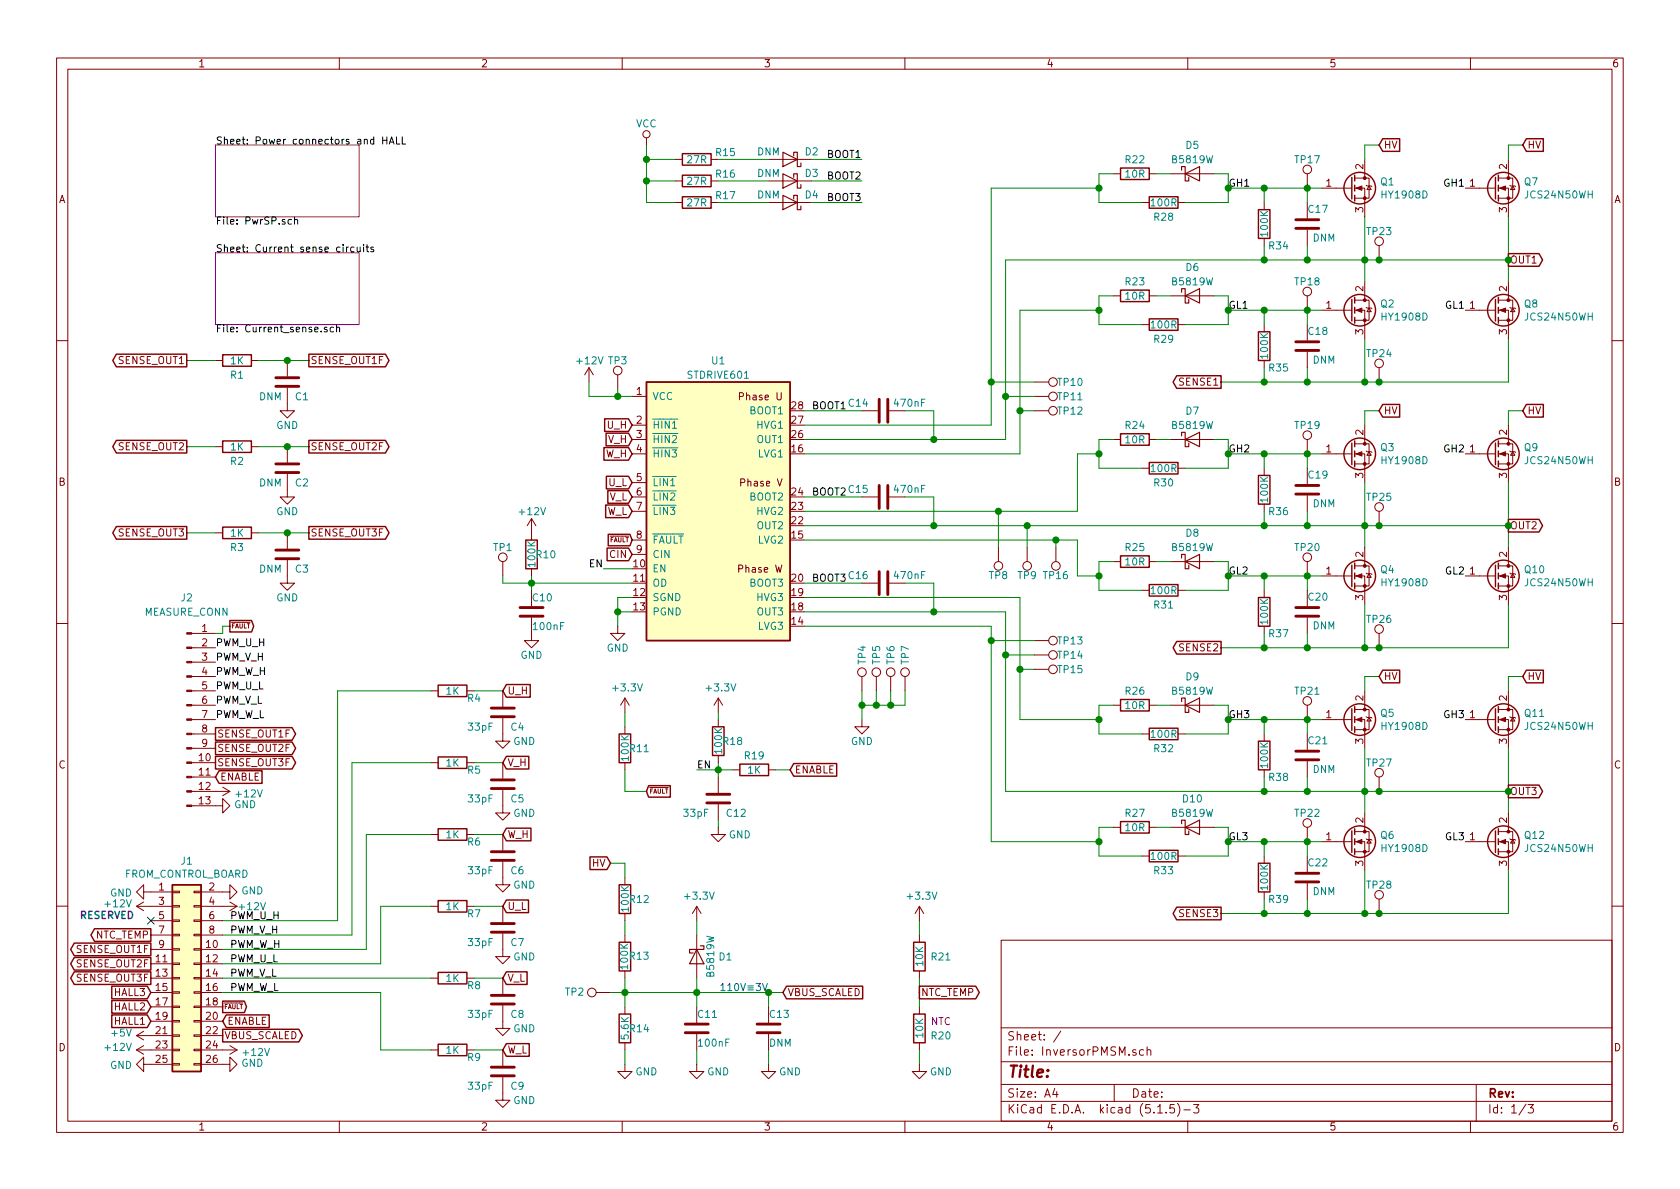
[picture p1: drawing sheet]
<svg xmlns="http://www.w3.org/2000/svg" width="297mm" height="210mm" viewBox="0 0 297 210" stroke-linecap="round" stroke-linejoin="round" font-family="sans-serif">
<g fill="none" stroke="#840000" stroke-width=".18">
<path d="M10 10.3h277v189.9h-277zM12 12.2h273v186.1h-273zM60 10.3v1.9M110 10.3v1.9M160 10.3v1.9M210 10.3v1.9M260 10.3v1.9M114.3 24.4v1.2M119.4 28.2h1.2M119.4 35.8h1.2M119.4 32h1.2M125.7 28.2h1.3"/>
<path d="M125.7 35.8h1.3M125.7 32h1.3M135.9 28.2h7.6M135.9 35.8h7.6M135.9 32h7.6M196.8 30.7h1.3M201.9 35.8h1.3M203.2 30.7h1.3M207 30.7h7.6M208.3 35.8h1.2M223.5 35.8v1.3M231.1 30.7v2.6"/>
<path d="M231.1 35.8v2.8M233.7 33.3h5.3M239.5 33.3h1.8v5M239.5 31.5h2.6v3.5h-2.6M241.3 28.2v3.3M241.6 32.8l.1 .1h.7l.2 .1M242.1 32.9l.3 .6h-.7zM259.1 33.3h5.3M264.9 33.3h1.8v5M264.9 31.5h2.6v3.5h-2.6M266.7 28.2v3.3M267 32.8l.1 .1h.7l.2 .1"/>
<path d="M267.5 32.9l.3 .6h-.7zM196.8 52.3h1.3M201.9 57.4h1.3M203.2 52.3h1.3M207 52.3h7.6M208.3 57.4h1.2M223.5 42.2v1.2M223.5 57.4v1.3M231.1 40.6v2.8M231.1 52.3v2.6M231.1 57.4v2.8M233.7 54.9h5.3"/>
<path d="M239.5 54.9h1.8v5M239.5 53.1h2.6v3.5h-2.6M241.3 49.8v3.3M241.6 54.4l.1 .1h.7l.2 .1M242.1 54.5l.3 .6h-.7zM243.8 43.4v2.6M259.1 54.9h5.3M264.9 54.9h1.8v5M264.9 53.1h2.6v3.5h-2.6M266.7 49.8v3.3M267 54.4l.1 .1h.7l.2 .1M267.5 54.5l.3 .6h-.7z"/>
<path d="M10 60.2h2M38.1 63.7h1.3M38.1 79h1.3M44.4 63.7h1.3M44.4 79h1.3M50.8 68.6v4h1.3l-1.3 1.3-1.3-1.3h1.3M50.8 63.7v2.8M50.8 79v2.8M102.2 61.8h.1M104.1 65l-.7 1.3M104.1 65v2.6M104.1 65l.8 1.3"/>
<path d="M109.2 66.3v2.5M111.8 70.1h2.5M111.8 77.7h2.5M111.8 75.2h2.5M152.4 72.6h2.8M157.2 72.6h2.8M182.9 72.6h2.5M182.9 70.1h2.5M182.9 67.6h2.5M196.8 77.7h1.3M203.2 77.7h1.3M207 77.7h7.6"/>
<path d="M223.5 63.7v1.3M231.1 62.2v2.8M231.1 77.7v2.6M239.5 78.5h2.6v3.5h-2.6M241.3 75.2v3.3M241.6 79.8l.1 .1h.7l.2 .1M242.1 79.9l.3 .6h-.7zM243.8 65v2.6M264.9 78.5h2.6v3.5h-2.6M266.7 75.2v3.3M267 79.8l.1 .1h.7l.2 .1M267.5 79.9l.3 .6h-.7z"/>
<path d="M285 60.2h2M38.1 94.2h1.3M44.4 94.2h1.3M50.8 99.1v4h1.3l-1.3 1.3-1.3-1.3h1.3M50.8 83.8v4.1h1.3l-1.3 1.2-1.3-1.2h1.3M50.8 94.2v2.8M88.9 99.3v2.5M94 91.7v3.8M94 91.7l-.8 1.3M94 91.7l.7 1.3M111.8 80.3h2.5M111.8 85.3h2.5"/>
<path d="M111.8 87.9h2.5M111.8 90.4h2.5M111.8 95.5h2.5M111.8 98h2.5M152.4 87.9h2.8M157.2 87.9h2.8M176.5 96.8v2.5M181.6 96.8v2.5M186.7 96.8v2.5M196.8 99.3h1.3M201.9 82.8h1.3M203.2 99.3h1.3"/>
<path d="M207 99.3h7.6M208.3 82.8h1.2M223.5 82.8v1.3M223.5 89.1v1.3M231.1 82.8v2.8M231.1 87.6v2.8M231.1 99.3v2.5M233.7 80.3h5.3M239.5 80.3h1.8v5M241.3 96.8v3.3M243.8 90.4v2.6M259.1 80.3h5.3"/>
<path d="M264.9 80.3h1.8v5M266.7 96.8v3.3M10 110.3h2M33.9 119.6h4.2M33.9 117.1h4.2M33.9 114.5h4.2M33.9 112h4.2M94 109.2v4.1h1.2l-1.2 1.2-1.3-1.2h1.3M94 100.6v1.2M94 104.4v2.8M109.2 110.7v1.3h1.3l-1.3 1.3-1.3-1.3h1.3M152.4 103.1h2.8"/>
<path d="M152.4 119.6v2.6M154.9 119.6v2.6M157.2 103.1h2.8M157.5 119.6v2.6M160 119.6v2.6M182.9 118.4h2.5M182.9 115.8h2.5M182.9 113.3h2.5M201.9 104.4h1.3M208.3 104.4h1.2M223.5 104.4v1.3M223.5 110.7v1.3"/>
<path d="M231.1 104.4v2.8M231.1 109.2v2.8M233.7 101.8h5.3M239.5 101.8h1.8v5.1M239.5 100.1h2.6v3.5h-2.6M241.6 101.3l.1 .2h.7l.2 .1M242.1 101.5l.3 .6h-.7zM243.8 112v2.5M259.1 101.8h5.3M264.9 101.8h1.8v5.1M264.9 100.1h2.6v3.5h-2.6M267 101.3l.1 .2h.7l.2 .1"/>
<path d="M267.5 101.5l.3 .6h-.7zM285 110.3h2M33.9 124.7h4.2M33.9 129.8h4.2M33.9 122.2h4.2M33.9 134.9h4.2M33.9 127.2h4.2M33.9 139.9h6.7M33.9 137.4h4.2M33.9 132.3h4.2M39.4 139.2l1.2 .7M40.6 139.9l-1.2 .8"/>
<path d="M76.2 122.2h1.3M76.2 134.9h1.3M82.5 122.2h1.3M82.5 134.9h1.3M88.9 127v4.1h1.3l-1.3 1.2-1.3-1.2h1.3M88.9 139.7v4.1h1.3l-1.3 1.2-1.3-1.2h1.3M88.9 122.2v2.8M88.9 134.9v2.8M110.5 123.4v2.6M110.5 128.5v1.3M110.5 134.9v1.2M110.5 123.4l-.8 1.3"/>
<path d="M110.5 123.4l.8 1.3M127 123.4v2.6M127 127.2v1.3M127 133.6v1.3M127 137.4v2.8M127 123.4l-.8 1.3M127 123.4l.8 1.3M129.5 136.1h1.3M135.9 136.1h1.3M152.4 127.2v1.3h1.3l-1.3 1.3-1.3-1.3h1.3M196.8 124.7h1.3M201.9 129.8h1.3"/>
<path d="M203.2 124.7h1.3M207 124.7h7.6M208.3 129.8h1.2M223.5 129.8v1.3M223.5 136.1v1.3M231.1 124.7v2.5M231.1 129.8v2.8M231.1 134.6v2.8M233.7 127.2h5.3M239.5 127.2h1.8v5.1M239.5 125.5h2.6v3.5h-2.6M241.3 122.2v3.3"/>
<path d="M241.6 126.7l.1 .2h.7l.2 .1M242.1 126.9l.3 .6h-.7zM243.8 137.4v2.5M259.1 127.2h5.3M264.9 127.2h1.8v5.1M264.9 125.5h2.6v3.5h-2.6M266.7 122.2v3.3M267 126.7l.1 .2h.7l.2 .1M267.5 126.9l.3 .6h-.7zM25.4 157.7v-1.2l-1.3 1.2 1.3 1.3v-1.3h5.1M25.4 159.5l-1.3 .8M30.5 157.6h1.2v.3h-1.2z"/>
<path d="M33.9 142.5h5.5v-1.3l1.2 1.3-1.2 1.3v-1.3M34.3 157.6h1.3v.3h-1.3zM35.6 157.7h5v-1.2l1.3 1.2-1.3 1.3v-1.3M40.6 159.5l1.3 .8M76.2 147.6h1.3M82.5 147.6h1.3M88.9 152.4v4.1h1.3l-1.3 1.2-1.3-1.2h1.3M88.9 147.6v2.8M110.5 155.2v1.3M127 146.3v1.3h1.3l-1.3 1.2-1.3-1.2h1.3M127 142.2v2.8M196.8 146.3h1.3"/>
<path d="M201.9 151.4h1.3M203.2 146.3h1.3M207 146.3h7.6M208.3 151.4h1.2M223.5 151.4v1.2M223.5 157.7v1.3M231.1 146.3v2.5M231.1 151.4v2.8M231.1 156.2v2.8M233.7 148.8h5.3M239.5 148.8h1.8v5.1M239.5 147.1h2.6v3.5h-2.6"/>
<path d="M241.3 143.8v3.3M241.6 148.3l.1 .2h.7l.2 .1M242.1 148.5l.3 .6h-.7zM243.8 159v2.5M259.1 148.8h5.3M264.9 148.8h1.8v5.1M264.9 147.1h2.6v3.5h-2.6M266.7 143.8v3.3M267 148.3l.1 .2h.7l.2 .1M267.5 148.5l.3 .6h-.7zM10 160.2h2M24.1 160.3h6.4"/>
<path d="M24.1 160.3l1.3 .7M26.7 175.5h3.8M26.7 167.9h3.8M26.7 170.4h3.8M26.7 173h3.8M26.7 178h3.8M26.7 162.8h3.8M26.7 165.3h3.8M30.5 177.9h1.2v.3h-1.2zM30.5 175.4h1.2v.2h-1.2zM30.5 170.3h1.2v.3h-1.2zM30.5 167.8h1.2v.2h-1.2z"/>
<path d="M30.5 165.2h1.2v.3h-1.2zM30.5 162.7h1.2v.2h-1.2zM30.5 172.8h1.2v.3h-1.2zM30.5 160.1h1.2v.3h-1.2zM34.3 177.9h1.3v.3h-1.3zM34.3 175.4h1.3v.2h-1.3zM34.3 170.3h1.3v.3h-1.3zM34.3 167.8h1.3v.2h-1.3zM34.3 165.2h1.3v.3h-1.3zM34.3 162.7h1.3v.2h-1.3zM34.3 172.8h1.3v.3h-1.3zM34.3 160.1h1.3v.3h-1.3z"/>
<path d="M35.6 175.5h3.8M35.6 167.9h3.8M35.6 170.4h3.8M35.6 173h3.8M35.6 178h3.8M35.6 160.3h6.3M35.6 162.8h3.8M35.6 165.3h3.8M41.9 160.3l-1.3 .7M76.2 173h1.3M76.2 160.3h1.3M82.5 173h1.3"/>
<path d="M82.5 160.3h1.3M88.9 165.1v4.1h1.3l-1.3 1.2-1.3-1.2h1.3M88.9 177.8v4.1h1.3l-1.3 1.2-1.3-1.2h1.3M88.9 160.3v2.8M88.9 173v2.8M105.4 175.5h2.5M110.5 161.5v1.3M110.5 165.3v1.3M110.5 171.7v1.3M110.5 178v1.3M123.2 160.3v2.5M123.2 165.3v7.7"/>
<path d="M123.2 178v2.8M123.2 160.3l-.8 1.2M123.2 160.3l.8 1.2M135.9 178v2.8M162.6 160.3v2.5M162.6 165.3v1.3M162.6 171.7v1.3M162.6 178v1.3M162.6 160.3l-.8 1.2M162.6 160.3l.7 1.2M177 166.3h108v32h-108zM285 160.2h2"/>
<path d="M24.1 183.1h6.4M24.1 185.7h6.4M24.1 183.1l1.3 .8M24.1 185.7l1.3 .7M25.4 188.2v-1.3l-1.3 1.3 1.3 1.3v-1.3h5.1M25.4 182.4l-1.3 .7M25.4 184.9l-1.3 .8M26.7 180.6h3.8M30.5 180.5h1.2v.2h-1.2zM30.5 183h1.2v.3h-1.2zM30.5 185.5h1.2v.3h-1.2zM30.5 188.1h1.2v.2h-1.2z"/>
<path d="M34.3 180.5h1.3v.2h-1.3zM34.3 183h1.3v.3h-1.3zM34.3 185.5h1.3v.3h-1.3zM34.3 188.1h1.3v.2h-1.3zM35.6 188.2h5v-1.3l1.3 1.3-1.3 1.3v-1.3M35.6 180.6h3.8M35.6 183.1h3.8M35.6 185.7h6.3M40.6 184.9l1.3 .8M41.9 185.7l-1.3 .7M60 198.3v1.9M76.2 185.7h1.3"/>
<path d="M82.5 185.7h1.3M88.9 190.5v4.1h1.3l-1.3 1.2-1.3-1.2h1.3M88.9 185.7v2.8M110 198.3v1.9M110.5 188.2v1.3h1.3l-1.3 1.2-1.3-1.2h1.3M110.5 184.4v1.3M123.2 188.2v1.3h1.3l-1.3 1.2-1.3-1.2h1.3M123.2 182.9v2.8M135.9 188.2v1.3h1.3l-1.3 1.2-1.3-1.2h1.3M135.9 182.9v2.8M160 198.3v1.9M162.6 188.2v1.3h1.2l-1.2 1.2-1.3-1.2h1.3"/>
<path d="M162.6 184.4v1.3M177 194.8h108M177 191.8h108M177 187.8h108M177 181.8h108M186.5 192.5l-.4 1h1M186.8 193v1M187.6 182.3l-1.3 2M197 191.8v3M200.8 185.7a.37 .37 0 0 0-.5 .1v.2l.5 .2 .1 .1-.2 .3-.4-.1M202.2 185.7l-.4-.1-.3 .3v.6l.3 .1 .4-.1M202.8 185.7h.1a.37 .37 0 0 1 .6 .1v.8"/>
<path d="M202.8 185.1v1.5M204.7 196.8h.8M206.2 196.7v.1M207.6 195.3h-.7l-.1 .7 .2-.1 .5 .1 .2 .2-.1 .5-.2 .1-.6-.1M208.2 195.1a1.71 1.71 0 0 1 0 2.3M209.3 196.3h1.2M210 198.3v1.9M211 195.3h1l-.5 .6 .4 .1v.7l-.2 .1-.7-.1M260 198.3v1.9M261 191.8v6.5M269.8 195.2l-1.2 2M270.2 195.3h.9l-.5 .6 .4 .1v.7l-.2 .1-.6-.1"/>
<circle cx="114.3" cy="23.7" r=".63"/>
<circle cx="231.1" cy="30" r=".76"/>
<circle cx="231.1" cy="51.6" r=".76"/>
<circle cx="243.8" cy="42.7" r=".76"/>
<circle cx="109.2" cy="65.5" r=".76"/>
<circle cx="186.2" cy="72.6" r=".76"/>
<circle cx="186.2" cy="67.6" r=".76"/>
<circle cx="186.2" cy="70.1" r=".76"/>
<circle cx="231.1" cy="77" r=".76"/>
<circle cx="243.8" cy="64.3" r=".76"/>
<circle cx="88.9" cy="98.5" r=".76"/>
<circle cx="231.1" cy="98.5" r=".76"/>
<circle cx="243.8" cy="89.7" r=".76"/>
<circle cx="152.4" cy="118.9" r=".76"/>
<circle cx="154.9" cy="118.9" r=".76"/>
<circle cx="157.5" cy="118.9" r=".76"/>
<circle cx="160" cy="118.9" r=".76"/>
<circle cx="176.5" cy="100.1" r=".76"/>
<circle cx="181.6" cy="100.1" r=".76"/>
<circle cx="186.2" cy="118.4" r=".76"/>
<circle cx="186.2" cy="115.8" r=".76"/>
<circle cx="186.2" cy="113.3" r=".76"/>
<circle cx="186.7" cy="100.1" r=".76"/>
<circle cx="243.8" cy="111.2" r=".76"/>
<circle cx="231.1" cy="123.9" r=".76"/>
<circle cx="243.8" cy="136.6" r=".76"/>
<circle cx="231.1" cy="145.5" r=".76"/>
<circle cx="243.8" cy="158.2" r=".76"/>
<circle cx="104.6" cy="175.5" r=".76"/>
</g>
<path d="M38.1 25.6h25.4v12.7h-25.4zM38.1 44.7h25.4v12.7h-25.4z" fill="none" stroke="#840084" stroke-width=".18"/>
<g fill="none" stroke="#000" stroke-width=".18">
<path d="M51.5 38.9l-.3-.1-.3 .2 .2 .6h.4M52.1 38.9l.1-.1 .4 .1v.7M52.1 38.4v1.2M67.7 24.2v1.3M67.7 24.8h.7M68.4 24.2v1.3M68.8 25.5l.4-1.3 .5 1.3M68.9 25.1h.6M70.1 24.2v1.3h.6M71.1 24.2v1.3h.6M57.8 57.9h-.3l-.2 .1 .1 .2 .4 .1v.3h-.5M59 57.9h-.4l-.2 .2 .1 .5h.5"/>
<path d="M59.5 58l.2-.1h.3v.8M59.5 57.4v1.3M61.6 43.7l-.3 .2M62.6 43.7h-.4l-.2 .2 .1 .6h.5M63.1 43.7l.1 .8h.3l.2-.1M63.7 43.7v.8M64.3 43.3v.1M64.3 43.7v.8M64.7 43.7h.5M64.9 43.3v1l.3 .2M66 43.7h-.3l-.1 .2v.1l.4 .2v.3h-.4"/>
</g>
<g fill="none" stroke="#840000" stroke-width=".25">
<path d="M120.6 27.2h5.1v2h-5.1zM120.6 34.8h5.1v2h-5.1zM120.6 31h5.1v2h-5.1zM198.1 29.7h5.1v2h-5.1zM203.2 34.8h5.1v2h-5.1zM222.5 37.1h2v5.1h-2zM239 31.4v3.8M239.5 31v1M239.5 32.8v1M239.5 34.5v1.1M244.5 24.5h3v2.3h-3l-.7-1.2zM264.4 31.4v3.8"/>
<path d="M264.9 31v1M264.9 32.8v1M264.9 34.5v1.1M269.9 24.5h3v2.3h-3l-.7-1.2zM198.1 51.3h5.1v2h-5.1zM203.2 56.4h5.1v2h-5.1zM222.5 58.7h2v5h-2zM239 53v3.8M239.5 52.6v1M239.5 54.4v1M239.5 56.1v1M264.4 53v3.8"/>
<path d="M264.9 52.6v1M264.9 54.4v1M264.9 56.1v1M266.7 44.9h5.4l.6 1.1-.6 1.1h-5.4zM20.6 77.9h12.4v2.2h-12.4l-.7-1.1zM20.6 62.6h12.4v2.3h-12.4l-.7-1.2zM39.4 62.7h5v2.1h-5zM39.4 78h5v2h-5zM54.6 77.9h13.5l.7 1.1-.7 1.1h-13.5zM54.6 62.6h13.5l.7 1.1-.7 1.2h-13.5zM106.8 79.1h4.3l.7 1.2-.7 1.1h-4.3zM106.9 74.1h4.2l.7 1.1-.7 1.1h-4.2z"/>
<path d="M107.2 76.6h3.9l.7 1.1-.7 1.1h-3.9zM114.3 67.6h25.4v45.7h-25.4zM198.1 76.7h5.1v2h-5.1zM208.1 66.4h7.8v2.3h-7.8l-.7-1.1zM239 78.4v3.8M239.5 78v1M239.5 79.8v1M244.5 71.5h3v2.3h-3l-.7-1.2zM264.4 78.4v3.8M264.9 78v1M264.9 79.8v1M269.9 71.5h3v2.3h-3l-.7-1.2z"/>
<path d="M20.6 93.1h12.4v2.2h-12.4l-.7-1.1zM39.4 93.2h5v2h-5zM54.6 93.1h13.5l.7 1.1-.7 1.1h-13.5zM93 95.5h2v5.1h-2zM107.1 89.3h4l.7 1.1-.7 1.1h-4zM107.2 84.2h3.9l.7 1.1-.7 1.2h-3.9zM107.3 96.9h3.8l.7 1.1-.7 1.2h-3.8zM107.5 86.8h3.6l.7 1.1-.7 1.1h-3.6zM107.5 94.5h3.9l.4 1-.4 1h-3.9zM198.1 98.3h5.1v2h-5.1zM203.2 81.8h5.1v2h-5.1zM222.5 84.1h2v5h-2z"/>
<path d="M239 99.9v3.9M239.5 81.5v1M239.5 99.6v1M264.4 99.9v3.9M264.9 81.5v1M264.9 99.6v1M266.7 91.8h5.4l.6 1.2-.6 1.1h-5.4zM40.6 109.7h3.9l.4 1-.4 1.1h-3.9zM203.2 103.4h5.1v2h-5.1zM208.1 113.4h7.8v2.3h-7.8l-.7-1.2zM222.5 105.7h2v5h-2zM239.5 101.3v1.1"/>
<path d="M239.5 103.1v1M244.5 118.5h3v2.2h-3l-.7-1.1zM264.9 101.3v1.1M264.9 103.1v1M269.9 118.5h3v2.2h-3l-.7-1.1zM38.1 128.7h13.5l.7 1.1-.7 1.1h-13.5zM38.1 131.2h13.5l.7 1.1-.7 1.1h-13.5zM38.1 133.8h13.5l.7 1.1-.7 1.1h-13.5zM38.7 136.3h7.6v2.2h-7.6l-.6-1.1zM77.5 121.2h5v2h-5zM77.5 133.9h5v2h-5zM89.5 121.1h4.3v2.2h-4.3l-.6-1.1z"/>
<path d="M89.5 133.8h4v2.2h-4l-.6-1.1zM109.5 129.8h2v5.1h-2zM114.7 138.9h3.8v2.1h-3.8l-.4-1.1zM126 128.5h2v5.1h-2zM130.8 135.1h5.1v2.1h-5.1zM140.3 135h7.6v2.3h-7.6l-.6-1.2zM198.1 123.7h5.1v2h-5.1zM203.2 128.8h5.1v2h-5.1zM222.5 131.1h2v5h-2zM239 125.3v3.9M239.5 125v1M239.5 126.7v1.1"/>
<path d="M239.5 128.5v1M264.4 125.3v3.9M264.9 125v1M264.9 126.7v1.1M264.9 128.5v1M266.7 138.8h5.4l.6 1.1-.6 1.2h-5.4zM30.5 156.5h5.1v33h-5.1zM77.5 146.6h5v2h-5zM77.5 159.3h5v2h-5zM89.5 159.2h3.9v2.2h-3.9l-.6-1.1zM89.5 146.5h4.4v2.2h-4.4l-.6-1.1zM104.3 151.5h3l.6 1.1-.6 1.2h-3z"/>
<path d="M109.5 156.5h2v5h-2zM198.1 145.3h5.1v2h-5.1zM203.2 150.4h5.1v2h-5.1zM222.5 152.6h2v5.1h-2zM239 146.9v3.8M239.5 146.6v1M239.5 148.3v1M239.5 150.1v1M264.4 146.9v3.8M264.9 146.6v1M264.9 148.3v1M264.9 150.1v1"/>
<path d="M13.1 171.9h13.6v2.2h-13.6l-.6-1.1zM13.1 169.3h13.6v2.2h-13.6l-.6-1.1zM13.1 166.8h13.6v2.2h-13.6l-.6-1.1zM16.7 164.2h10v2.3h-10l-.6-1.2zM19.8 174.4h6.2l.7 1.1-.7 1.1h-6.2zM19.8 176.9h6.2l.7 1.1-.7 1.2h-6.2zM19.8 179.5h6.2l.7 1.1-.7 1.1h-6.2zM39.4 177h3.8l.4 1-.4 1.1h-3.8zM40 179.5h7.6v2.2h-7.6l-.6-1.1zM77.5 172h5v2h-5zM89.5 171.9h3.7v2.2h-3.7l-.6-1.1zM109.5 179.3h2v5.1h-2z"/>
<path d="M109.5 166.6h2v5.1h-2zM139.1 174.4h13.4v2.2h-13.4l-.7-1.1zM161.5 179.3h2.1v5.1h-2.1zM161.5 166.6h2.1v5.1h-2.1zM162.6 174.4h9.9l.7 1.1-.7 1.1h-9.9zM208.1 160.4h7.8v2.3h-7.8l-.7-1.2zM39.4 182h13.4l.7 1.1-.7 1.1h-13.4zM77.5 184.7h5v2h-5zM89.5 184.6h4.1v2.2h-4.1l-.6-1.1z"/>
<circle cx="240.4" cy="33.3" r="2.79"/>
<circle cx="265.8" cy="33.3" r="2.79"/>
<circle cx="240.4" cy="54.9" r="2.79"/>
<circle cx="265.8" cy="54.9" r="2.79"/>
<circle cx="240.4" cy="80.3" r="2.79"/>
<circle cx="265.8" cy="80.3" r="2.79"/>
<circle cx="240.4" cy="101.8" r="2.79"/>
<circle cx="265.8" cy="101.8" r="2.79"/>
<circle cx="240.4" cy="127.2" r="2.79"/>
<circle cx="265.8" cy="127.2" r="2.79"/>
<circle cx="240.4" cy="148.8" r="2.79"/>
<circle cx="265.8" cy="148.8" r="2.79"/>
</g>
<g fill="none" stroke="#840000" stroke-width=".2">
<path d="M138.4 34.5l2.6 1.3-2.6 1.3zM138.4 30.7l2.6 1.3-2.6 1.3zM138.4 26.9l2.6 1.3-2.6 1.3zM140.3 35.2v-.7h.7v2.6h.6v-.7M140.3 31.4v-.7h.7v2.6h.6v-.7M140.3 27.6v-.7h.7v2.6h.6v-.7M208.9 30.1v-.6h.6v2.5h.7v-.6M209.5 30.7l2.6-1.2v2.5zM208.9 51.7v-.7h.6v2.6h.7v-.6M209.5 52.3l2.6-1.3v2.6zM208.9 77.1v-.7h.6v2.6h.7v-.6M209.5 77.7l2.6-1.3v2.6z"/>
<path d="M208.9 98.7v-.7h.6v2.6h.7v-.7M209.5 99.3l2.6-1.3v2.6zM208.9 124.1v-.7h.6v2.6h.7v-.7M209.5 124.7l2.6-1.3v2.6zM208.9 145.7v-.7h.6v2.6h.7v-.7M209.5 146.3l2.6-1.3v2.6zM123.2 167.9l1.3 2.5h-2.6zM123.8 167.3h.7v.6h-2.6v.6h.7"/>
</g>
<g fill="none" stroke="#840000" stroke-width=".51">
<path d="M229.1 38.9h4.1M229.1 40.4h4.1M48.8 68.3h4M48.8 66.8h4M155.4 70.6v4.1M157 70.6v4.1M229.1 60.4h4.1M229.1 62h4.1M48.8 98.8h4M48.8 97.3h4M48.8 83.6h4M48.8 82h4"/>
<path d="M155.4 85.8v4.1M157 85.8v4.1M229.1 85.8h4.1M229.1 87.4h4.1M91.9 107.4h4.1M91.9 109h4.1M155.4 101.1v4.1M157 101.1v4.1M229.1 107.4h4.1M229.1 109h4.1M86.9 126.7h4M86.9 125.2h4"/>
<path d="M86.9 139.4h4M86.9 137.9h4M229.1 132.8h4.1M229.1 134.4h4.1M86.9 152.1h4M86.9 150.6h4M125 142h4M125 140.5h4M229.1 154.4h4.1M229.1 156h4.1M86.9 164.8h4M86.9 163.3h4"/>
<path d="M86.9 177.5h4M86.9 176h4M86.9 190.2h4M86.9 188.7h4M121.2 182.6h4M121.2 181.1h4M133.9 182.6h4M133.9 181.1h4"/>
</g>
<g fill="#840000" stroke="#840000" stroke-width=".18">
<path d="M265.2 127.2l1-.3v.7z"/>
<path d="M265.2 101.8l1-.3v.7z"/>
<path d="M265.2 80.3l1-.4v.7z"/>
<path d="M265.2 54.9l1-.4v.7z"/>
<path d="M239.8 148.8l1-.3v.7z"/>
<path d="M239.8 127.2l1-.3v.7z"/>
<path d="M239.8 101.8l1-.3v.7z"/>
<path d="M239.8 80.3l1-.4v.7z"/>
<path d="M239.8 54.9l1-.4v.7z"/>
<path d="M265.2 33.3l1-.4v.7z"/>
<path d="M239.8 33.3l1-.4v.7z"/>
<path d="M33 142.4h.9v.2h-.9z"/>
<path d="M33 139.8h.9v.3h-.9z"/>
<path d="M33 137.3h.9v.2h-.9z"/>
<path d="M33 134.7h.9v.3h-.9z"/>
<path d="M33 132.2h.9v.3h-.9z"/>
<path d="M33 129.7h.9v.2h-.9z"/>
<path d="M33 127.1h.9v.3h-.9z"/>
<path d="M33 124.6h.9v.2h-.9z"/>
<path d="M33 122h.9v.3h-.9z"/>
<path d="M33 119.5h.9v.3h-.9z"/>
<path d="M33 117h.9v.2h-.9z"/>
<path d="M33 114.4h.9v.3h-.9z"/>
<path d="M33 111.9h.9v.2h-.9z"/>
<path d="M265.2 148.8l1-.3v.7z"/>
<circle cx="266.7" cy="129" r=".25"/>
<circle cx="266.7" cy="125.5" r=".25"/>
<circle cx="266.7" cy="103.6" r=".25"/>
<circle cx="266.7" cy="100.1" r=".25"/>
<circle cx="266.7" cy="82" r=".25"/>
<circle cx="266.7" cy="78.5" r=".25"/>
<circle cx="266.7" cy="56.6" r=".25"/>
<circle cx="266.7" cy="53.1" r=".25"/>
<circle cx="241.3" cy="150.6" r=".25"/>
<circle cx="241.3" cy="147.1" r=".25"/>
<circle cx="241.3" cy="129" r=".25"/>
<circle cx="241.3" cy="125.5" r=".25"/>
<circle cx="241.3" cy="103.6" r=".25"/>
<circle cx="241.3" cy="100.1" r=".25"/>
<circle cx="241.3" cy="82" r=".25"/>
<circle cx="241.3" cy="78.5" r=".25"/>
<circle cx="241.3" cy="56.6" r=".25"/>
<circle cx="241.3" cy="53.1" r=".25"/>
<circle cx="266.7" cy="35" r=".25"/>
<circle cx="266.7" cy="31.5" r=".25"/>
<circle cx="241.3" cy="35" r=".25"/>
<circle cx="241.3" cy="31.5" r=".25"/>
<circle cx="266.7" cy="150.6" r=".25"/>
<circle cx="266.7" cy="147.1" r=".25"/>
</g>
<g fill="#ffffc2" stroke="#ffffc2" stroke-width=".18">
<path d="M30.5 156.5h5.1v33h-5.1z"/>
<path d="M114.3 67.6h25.4v45.7h-25.4z"/>
</g>
<path d="M118.6 74.1h1.3M118.3 84.3h1.3" fill="none" stroke="#008484" stroke-width=".18"/>
<g fill="none" stroke="#008400" stroke-width=".18">
<path d="M114.3 25.6v10.2h5.1M114.3 32h5.1M114.3 28.2h5.1M127 35.8h8.9M127 32h8.9M127 28.2h8.9M143.5 35.8h8.9M143.5 32h8.9M143.5 28.2h8.9M194.3 33.3h-19v41.9h-33.1M196.8 30.7h-2.5v5.1h7.6M204.5 30.7h2.5"/>
<path d="M214.6 30.7h2.6v5.1h-7.7M217.2 33.3h16.5M223.5 33.3v2.5M231.1 33.3v2.5M241.3 38.3v11.5M243.8 25.6h-2.5v2.6M266.7 38.3v11.5M269.2 25.6h-2.5v2.6M194.3 54.9h-14v25.4h-38.1M196.8 52.3h-2.5v5.1h7.6M204.5 52.3h2.5M214.6 52.3h2.6v5.1h-7.7"/>
<path d="M217.2 54.9h16.5M223.5 43.4v2.6M223.5 54.9v2.5M231.1 43.4v2.6M231.1 54.9v2.5M241.3 59.9v7.7M266.7 59.9v7.7h-50.8M266.7 46h-88.9v31.7h-35.6M33 79h5.1M33 63.7h5.1M45.7 79h8.9M45.7 63.7h8.9"/>
<path d="M104.1 67.6v2.5h7.7M109.2 68.8v1.3M142.2 72.6h10.2M160 72.6h5.1v5.1M175.3 67.6h7.6M177.8 70.1h5.1M180.3 72.6h2.6M196.8 77.7h-2.5v5.1h7.6M204.5 77.7h2.5M214.6 77.7h2.6v5.1h-7.7M223.5 65v2.6M231.1 65v2.6"/>
<path d="M243.8 72.6h-2.5v2.6M269.2 72.6h-2.5v2.6M33 94.2h5.1M45.7 94.2h8.9M142.2 93h124.5M142.2 95.5h48.3v6.3h3.8M142.2 87.9h10.2M160 87.9h5.1v5.1M176.5 90.4v6.4M181.6 93v3.8M186.7 95.5v1.3M194.3 80.3h-3.8v10.1h-48.3"/>
<path d="M196.8 99.3h-2.5v5.1h7.6M204.5 99.3h2.5M214.6 99.3h2.6v5.1h-7.7M217.2 80.3h16.5M223.5 80.3v2.5M223.5 90.4v2.6M231.1 80.3v2.5M231.1 90.4v2.6M241.3 85.3v11.5M266.7 85.3v11.5M40.6 110.7h-1.2v1.3h-1.3M88.9 101.8v1.3h22.9"/>
<path d="M94 101.8v2.6M106.7 100.6h5.1M109.2 108.2h2.6M111.8 105.7h-2.6v5M142.2 108.2h35.6v31.7h88.9M142.2 105.7h38.1v21.5h14M142.2 110.7h33.1v38.1h19M142.2 103.1h10.2M160 103.1h5.1v5.1M175.3 113.3h7.6M177.8 115.8h5.1M180.3 118.4h2.6"/>
<path d="M217.2 101.8h16.5M223.5 101.8v2.6M223.5 112v2.5M231.1 101.8v2.6M231.1 112v2.5M241.3 106.9v7.6M243.8 119.6h-2.5v2.6M266.7 106.9v7.6h-50.8M269.2 119.6h-2.5v2.6M76.2 122.2h-16.5v40.6h-20.3M76.2 134.9h-14v30.4h-22.8M83.8 122.2h5.1"/>
<path d="M83.8 134.9h5.1M110.5 136.1v3.8h3.8M110.5 126v2.5M123.2 136.1h6.3M127 126v1.2M127 134.9v2.5M137.2 136.1h2.5M152.4 122.2v5M154.9 122.2v2.5M157.5 122.2v2.5M160 122.2v2.5h-7.6M196.8 124.7h-2.5v5.1h7.6"/>
<path d="M204.5 124.7h2.5M214.6 124.7h2.6v5.1h-7.7M217.2 127.2h16.5M223.5 127.2v2.6M223.5 137.4v2.5M231.1 127.2v2.6M231.1 137.4v2.5M241.3 132.3v11.5M266.7 132.3v11.5M76.2 147.6h-11.4v20.3h-25.4M83.8 147.6h5.1M107.9 152.6h2.6v2.6"/>
<path d="M127 145v1.3M196.8 146.3h-2.5v5.1h7.6M204.5 146.3h2.5M214.6 146.3h2.6v5.1h-7.7M217.2 148.8h16.5M223.5 148.8v2.6M223.5 159v2.5M231.1 148.8v2.6M231.1 159v2.5M241.3 153.9v7.6M266.7 153.9v7.6h-50.8M39.4 175.5h27.9v10.2h8.9"/>
<path d="M39.4 173h36.8M76.2 160.3h-8.9v10.1h-27.9M83.8 160.3h5.1M83.8 173h5.1M107.9 175.5h30.5M110.5 162.8v2.5M110.5 173v5M123.2 162.8v2.5M123.2 173v5M135.9 175.5v2.5M162.6 162.8v2.5M162.6 173v5"/>
<path d="M83.8 185.7h5.1M110.5 185.7v2.5M123.2 185.7v2.5M135.9 185.7v2.5M162.6 185.7v2.5"/>
</g>
<path d="M127.5 174.3l.3-.4v1.3M127.5 175.2h.7M128.7 174.3l.3-.4v1.3M128.7 175.2h.7" fill="none" stroke="#0000c2" stroke-width=".18"/>
<g fill="#008400" stroke="#008400" stroke-width=".25">
<circle cx="266.7" cy="46" r=".51"/>
<circle cx="231.1" cy="80.3" r=".51"/>
<circle cx="223.5" cy="114.5" r=".51"/>
<circle cx="231.1" cy="101.8" r=".51"/>
<circle cx="217.2" cy="80.3" r=".51"/>
<circle cx="165.1" cy="77.7" r=".51"/>
<circle cx="231.1" cy="114.5" r=".51"/>
<circle cx="123.2" cy="175.5" r=".51"/>
<circle cx="243.8" cy="46" r=".51"/>
<circle cx="110.5" cy="175.5" r=".51"/>
<circle cx="194.3" cy="33.3" r=".51"/>
<circle cx="231.1" cy="93" r=".51"/>
<circle cx="243.8" cy="67.6" r=".51"/>
<circle cx="241.3" cy="93" r=".51"/>
<circle cx="223.5" cy="80.3" r=".51"/>
<circle cx="194.3" cy="101.8" r=".51"/>
<circle cx="50.8" cy="94.2" r=".51"/>
<circle cx="266.7" cy="93" r=".51"/>
<circle cx="243.8" cy="114.5" r=".51"/>
<circle cx="109.2" cy="70.1" r=".51"/>
<circle cx="177.8" cy="115.8" r=".51"/>
<circle cx="180.3" cy="118.4" r=".51"/>
<circle cx="175.3" cy="113.3" r=".51"/>
<circle cx="186.7" cy="95.5" r=".51"/>
<circle cx="175.3" cy="67.6" r=".51"/>
<circle cx="181.6" cy="93" r=".51"/>
<circle cx="177.8" cy="70.1" r=".51"/>
<circle cx="176.5" cy="90.4" r=".51"/>
<circle cx="180.3" cy="72.6" r=".51"/>
<circle cx="223.5" cy="46" r=".51"/>
<circle cx="135.9" cy="175.5" r=".51"/>
<circle cx="194.3" cy="148.8" r=".51"/>
<circle cx="165.1" cy="108.2" r=".51"/>
<circle cx="114.3" cy="28.2" r=".51"/>
<circle cx="223.5" cy="101.8" r=".51"/>
<circle cx="114.3" cy="32" r=".51"/>
<circle cx="194.3" cy="127.2" r=".51"/>
<circle cx="194.3" cy="54.9" r=".51"/>
<circle cx="127" cy="136.1" r=".51"/>
<circle cx="231.1" cy="139.9" r=".51"/>
<circle cx="231.1" cy="46" r=".51"/>
<circle cx="223.5" cy="139.9" r=".51"/>
<circle cx="217.2" cy="127.2" r=".51"/>
<circle cx="94" cy="103.1" r=".51"/>
<circle cx="231.1" cy="127.2" r=".51"/>
<circle cx="223.5" cy="148.8" r=".51"/>
<circle cx="223.5" cy="161.5" r=".51"/>
<circle cx="231.1" cy="148.8" r=".51"/>
<circle cx="231.1" cy="161.5" r=".51"/>
<circle cx="217.2" cy="33.3" r=".51"/>
<circle cx="241.3" cy="139.9" r=".51"/>
<circle cx="223.5" cy="127.2" r=".51"/>
<circle cx="241.3" cy="67.6" r=".51"/>
<circle cx="217.2" cy="54.9" r=".51"/>
<circle cx="152.4" cy="124.7" r=".51"/>
<circle cx="241.3" cy="46" r=".51"/>
<circle cx="223.5" cy="33.3" r=".51"/>
<circle cx="157.5" cy="124.7" r=".51"/>
<circle cx="154.9" cy="124.7" r=".51"/>
<circle cx="50.8" cy="63.7" r=".51"/>
<circle cx="243.8" cy="93" r=".51"/>
<circle cx="217.2" cy="148.8" r=".51"/>
<circle cx="50.8" cy="79" r=".51"/>
<circle cx="217.2" cy="101.8" r=".51"/>
<circle cx="231.1" cy="33.3" r=".51"/>
<circle cx="194.3" cy="80.3" r=".51"/>
<circle cx="241.3" cy="114.5" r=".51"/>
<circle cx="223.5" cy="54.9" r=".51"/>
<circle cx="266.7" cy="139.9" r=".51"/>
<circle cx="223.5" cy="93" r=".51"/>
<circle cx="223.5" cy="67.6" r=".51"/>
<circle cx="231.1" cy="54.9" r=".51"/>
<circle cx="109.2" cy="108.2" r=".51"/>
<circle cx="165.1" cy="93" r=".51"/>
<circle cx="243.8" cy="139.9" r=".51"/>
<circle cx="243.8" cy="161.5" r=".51"/>
<circle cx="241.3" cy="161.5" r=".51"/>
<circle cx="231.1" cy="67.6" r=".51"/>
</g>
<path d="M26.1 162.2l1.2 1.2M27.3 162.2l-1.2 1.2" fill="none" stroke="#000084" stroke-width=".18"/>
<text font-size="2.8" fill="#840000" x="178" y="190.5">Title:</text>
<g font-size="2.1" fill="#840000">
<text x="178" y="184">Sheet: /</text>
<text x="178" y="186.7">File: InversorPMSM.sch</text>
<text x="178" y="196.9">KiCad E.D.A. kicad (5.1.5)-3</text>
<text x="178" y="194.1">Size: A4</text>
<text x="200" y="194.1">Date:</text>
<text x="263" y="194.1">Rev:</text>
<text x="263" y="196.9">Id: 1/3</text>
</g>
<g font-size="1.8" fill="#840000">
<text x="35" y="11.9">1</text>
<text x="85" y="11.9">2</text>
<text x="135" y="11.9">3</text>
<text x="185" y="11.9">4</text>
<text x="235" y="11.9">5</text>
<text x="285" y="11.9">6</text>
<text x="241" y="29.9" transform="rotate(-90 241 29.9)">2</text>
<text x="244.6" y="26.3">HV</text>
<text x="266.4" y="29.9" transform="rotate(-90 266.4 29.9)">2</text>
<text x="270" y="26.3">HV</text>
<text x="10.4" y="35.9">A</text>
<text x="234.5" y="33">1</text>
<text x="259.9" y="33">1</text>
<text x="285.4" y="35.9">A</text>
<text x="241" y="37.6" transform="rotate(-90 241 37.6)">3</text>
<text x="266.4" y="37.6" transform="rotate(-90 266.4 37.6)">3</text>
<text x="267" y="46.6">OUT1</text>
<text x="241" y="51.5" transform="rotate(-90 241 51.5)">2</text>
<text x="266.4" y="51.5" transform="rotate(-90 266.4 51.5)">2</text>
<text x="234.5" y="54.6">1</text>
<text x="241" y="59.2" transform="rotate(-90 241 59.2)">3</text>
<text x="259.9" y="54.6">1</text>
<text x="266.4" y="59.2" transform="rotate(-90 266.4 59.2)">3</text>
<text x="21.1" y="64.4">SENSE_OUT1</text>
<text x="54.9" y="64.4">SENSE_OUT1F</text>
<text x="112.5" y="69.8">1</text>
<text x="131" y="70.8">Phase U</text>
<text x="208.7" y="68.2">SENSE1</text>
<text x="107.4" y="75.8">U_H</text>
<text x="112.5" y="74.9">2</text>
<text x="112.5" y="77.5">3</text>
<text x="140" y="77.5">26</text>
<text x="140" y="74.9">27</text>
<text x="140" y="72.4">28</text>
<text x="241" y="76.9" transform="rotate(-90 241 76.9)">2</text>
<text x="244.6" y="73.3">HV</text>
<text x="266.4" y="76.9" transform="rotate(-90 266.4 76.9)">2</text>
<text x="270" y="73.3">HV</text>
<text x="21.1" y="79.6">SENSE_OUT2</text>
<text x="54.9" y="79.6">SENSE_OUT2F</text>
<text x="107" y="80.9">W_H</text>
<text x="107.5" y="78.4">V_H</text>
<text x="112.5" y="80">4</text>
<text x="140" y="80">16</text>
<text x="234.5" y="80">1</text>
<text x="259.9" y="80">1</text>
<text x="10.4" y="85.9">B</text>
<text x="107.6" y="86">U_L</text>
<text x="107.7" y="88.5">V_L</text>
<text x="112.5" y="85.1">5</text>
<text x="112.5" y="87.6">6</text>
<text x="131.1" y="86">Phase V</text>
<text x="140" y="87.6">24</text>
<text x="241" y="84.6" transform="rotate(-90 241 84.6)">3</text>
<text x="266.4" y="84.6" transform="rotate(-90 266.4 84.6)">3</text>
<text x="285.4" y="85.9">B</text>
<text x="21.1" y="94.9">SENSE_OUT3</text>
<text x="54.9" y="94.9">SENSE_OUT3F</text>
<text x="107.2" y="91.1">W_L</text>
<text x="112.5" y="90.2">7</text>
<text x="112.5" y="95.2">8</text>
<text x="140" y="95.2">15</text>
<text x="140" y="92.7">22</text>
<text x="140" y="90.2">23</text>
<text x="267" y="93.6">OUT2</text>
<text x="107.9" y="98.7">CIN</text>
<text x="112.1" y="100.3">10</text>
<text x="112.5" y="97.8">9</text>
<text x="130.7" y="101.3">Phase W</text>
<text x="234.5" y="101.6">1</text>
<text x="241" y="98.5" transform="rotate(-90 241 98.5)">2</text>
<text x="259.9" y="101.6">1</text>
<text x="266.4" y="98.5" transform="rotate(-90 266.4 98.5)">2</text>
<text x="112.1" y="102.9">11</text>
<text x="112.1" y="105.4">12</text>
<text x="112.1" y="107.9">13</text>
<text x="140" y="107.9">18</text>
<text x="140" y="105.4">19</text>
<text x="140" y="102.9">20</text>
<text x="241" y="106.1" transform="rotate(-90 241 106.1)">3</text>
<text x="266.4" y="106.1" transform="rotate(-90 266.4 106.1)">3</text>
<text x="35.7" y="111.8">1</text>
<text x="140" y="110.5">14</text>
<text x="35.7" y="114.3">2</text>
<text x="35.7" y="116.8">3</text>
<text x="35.7" y="119.4">4</text>
<text x="208.7" y="115.2">SENSE2</text>
<text x="35.7" y="121.9">5</text>
<text x="35.7" y="124.5">6</text>
<text x="89.7" y="122.8">U_H</text>
<text x="241" y="123.9" transform="rotate(-90 241 123.9)">2</text>
<text x="244.6" y="120.3">HV</text>
<text x="266.4" y="123.9" transform="rotate(-90 266.4 123.9)">2</text>
<text x="270" y="120.3">HV</text>
<text x="35.7" y="127">7</text>
<text x="35.7" y="129.5">8</text>
<text x="38.4" y="130.4">SENSE_OUT1F</text>
<text x="234.5" y="127">1</text>
<text x="241" y="131.5" transform="rotate(-90 241 131.5)">3</text>
<text x="259.9" y="127">1</text>
<text x="266.4" y="131.5" transform="rotate(-90 266.4 131.5)">3</text>
<text x="10.4" y="135.9">C</text>
<text x="35.2" y="134.6">10</text>
<text x="35.2" y="137.2">11</text>
<text x="35.7" y="132.1">9</text>
<text x="38.4" y="133">SENSE_OUT2F</text>
<text x="38.4" y="135.5">SENSE_OUT3F</text>
<text x="89.7" y="135.5">V_H</text>
<text x="140.5" y="136.8">ENABLE</text>
<text x="285.4" y="135.9">C</text>
<text x="35.2" y="139.7">12</text>
<text x="35.2" y="142.2">13</text>
<text x="38.9" y="138">ENABLE</text>
<text x="267" y="140.6">OUT3</text>
<text x="89.7" y="148.2">W_H</text>
<text x="234.5" y="148.6">1</text>
<text x="241" y="145.5" transform="rotate(-90 241 145.5)">2</text>
<text x="259.9" y="148.6">1</text>
<text x="266.4" y="145.5" transform="rotate(-90 266.4 145.5)">2</text>
<text x="104.7" y="153.3">HV</text>
<text x="241" y="153.1" transform="rotate(-90 241 153.1)">3</text>
<text x="266.4" y="153.1" transform="rotate(-90 266.4 153.1)">3</text>
<text x="28.1" y="157.5">1</text>
<text x="28.1" y="160">3</text>
<text x="37" y="157.5">2</text>
<text x="37" y="160">4</text>
<text x="89.7" y="160.9">U_L</text>
<text x="16.9" y="166">NTC_TEMP</text>
<text x="28.1" y="162.6">5</text>
<text x="28.1" y="165.1">7</text>
<text x="28.1" y="167.6">9</text>
<text x="36.5" y="167.6">10</text>
<text x="37" y="162.6">6</text>
<text x="37" y="165.1">8</text>
<text x="208.7" y="162.2">SENSE3</text>
<text x="13.6" y="173.6">SENSE_OUT3F</text>
<text x="13.6" y="171.1">SENSE_OUT2F</text>
<text x="13.6" y="168.5">SENSE_OUT1F</text>
<text x="27.6" y="170.2">11</text>
<text x="27.6" y="172.7">13</text>
<text x="36.5" y="170.2">12</text>
<text x="36.5" y="172.7">14</text>
<text x="89.7" y="173.6">V_L</text>
<text x="20.2" y="176.1">HALL3</text>
<text x="20.2" y="178.7">HALL2</text>
<text x="27.6" y="175.3">15</text>
<text x="27.6" y="177.8">17</text>
<text x="36.5" y="175.3">16</text>
<text x="36.5" y="177.8">18</text>
<text x="139.2" y="176.1">VBUS_SCALED</text>
<text x="162.8" y="176.1">NTC_TEMP</text>
<text x="10.4" y="185.9">D</text>
<text x="20.2" y="181.2">HALL1</text>
<text x="27.6" y="180.3">19</text>
<text x="27.6" y="182.9">21</text>
<text x="27.6" y="185.4">23</text>
<text x="36.5" y="180.3">20</text>
<text x="36.5" y="182.9">22</text>
<text x="36.5" y="185.4">24</text>
<text x="39.6" y="183.8">VBUS_SCALED</text>
<text x="40.2" y="181.2">ENABLE</text>
<text x="285.4" y="185.9">D</text>
<text x="27.6" y="188">25</text>
<text x="36.5" y="188">26</text>
<text x="89.7" y="186.3">W_L</text>
<text x="35" y="199.9">1</text>
<text x="85" y="199.9">2</text>
<text x="135" y="199.9">3</text>
<text x="185" y="199.9">4</text>
<text x="235" y="199.9">5</text>
<text x="285" y="199.9">6</text>
</g>
<g font-size="1.8" fill="#008484">
<text x="112.4" y="22.5">VCC</text>
<text x="121.6" y="28.9">27R</text>
<text x="126.6" y="27.6">R15</text>
<text x="133.9" y="27.5">DNM</text>
<text x="142.4" y="27.5">D2</text>
<text x="199" y="28.9">R22</text>
<text x="207.4" y="28.9">B5819W</text>
<text x="209.7" y="26.3">D5</text>
<text x="229" y="28.9">TP17</text>
<text x="121.6" y="32.7">27R</text>
<text x="126.6" y="35.2">R17</text>
<text x="126.6" y="31.4">R16</text>
<text x="133.9" y="35.1">DNM</text>
<text x="133.9" y="31.3">DNM</text>
<text x="142.4" y="35.1">D4</text>
<text x="142.4" y="31.3">D3</text>
<text x="199" y="31.4">10R</text>
<text x="244.1" y="32.8">Q1</text>
<text x="244.5" y="35.1">HY1908D</text>
<text x="269.5" y="32.8">Q7</text>
<text x="269.8" y="35.1">JCS24N50WH</text>
<text x="121.6" y="36.5">27R</text>
<text x="203.6" y="36.5">100R</text>
<text x="204.1" y="39">R28</text>
<text x="224.2" y="41.7" transform="rotate(-90 224.2 41.7)">100K</text>
<text x="231.4" y="37.6">C17</text>
<text x="241.7" y="41.6">TP23</text>
<text x="209.7" y="47.9">D6</text>
<text x="224.4" y="44.1">R34</text>
<text x="232.1" y="42.7">DNM</text>
<text x="199" y="50.5">R23</text>
<text x="199" y="53">10R</text>
<text x="207.4" y="50.5">B5819W</text>
<text x="229" y="50.5">TP18</text>
<text x="203.6" y="58.1">100R</text>
<text x="231.4" y="59.2">C18</text>
<text x="244.1" y="54.4">Q2</text>
<text x="244.5" y="56.7">HY1908D</text>
<text x="269.5" y="54.4">Q8</text>
<text x="269.8" y="56.7">JCS24N50WH</text>
<text x="40.8" y="64.4">1K</text>
<text x="102.1" y="64.4">+12V</text>
<text x="107.6" y="64.4">TP3</text>
<text x="125.9" y="64.4">U1</text>
<text x="204.1" y="60.6">R29</text>
<text x="224.2" y="63.3" transform="rotate(-90 224.2 63.3)">100K</text>
<text x="224.4" y="65.7">R35</text>
<text x="232.1" y="64.3">DNM</text>
<text x="241.7" y="63.2">TP24</text>
<text x="40.8" y="67">R1</text>
<text x="45.8" y="70.8">DNM</text>
<text x="52.3" y="70.8">C1</text>
<text x="115.3" y="70.7">VCC</text>
<text x="121.7" y="67">STDRIVE601</text>
<text x="150.1" y="71.9">C14</text>
<text x="158.3" y="71.9">470nF</text>
<text x="187.1" y="70.8">TP11</text>
<text x="187.1" y="68.2">TP10</text>
<text x="48.8" y="75.9">GND</text>
<text x="115.3" y="75.8">HIN1</text>
<text x="132.6" y="73.3">BOOT1</text>
<text x="133.9" y="75.8">HVG1</text>
<text x="187.1" y="73.3">TP12</text>
<text x="199" y="75.9">R24</text>
<text x="207.4" y="75.9">B5819W</text>
<text x="209.7" y="73.3">D7</text>
<text x="229" y="75.9">TP19</text>
<text x="40.8" y="82.2">R2</text>
<text x="40.8" y="79.7">1K</text>
<text x="115.3" y="78.4">HIN2</text>
<text x="115.3" y="80.9">HIN3</text>
<text x="134" y="78.4">OUT1</text>
<text x="134.1" y="80.9">LVG1</text>
<text x="199" y="78.4">10R</text>
<text x="203.6" y="83.5">100R</text>
<text x="244.1" y="79.8">Q3</text>
<text x="244.5" y="82.1">HY1908D</text>
<text x="269.5" y="79.8">Q9</text>
<text x="269.8" y="82.1">JCS24N50WH</text>
<text x="45.8" y="86">DNM</text>
<text x="52.3" y="86">C2</text>
<text x="115.3" y="86">LIN1</text>
<text x="115.3" y="88.5">LIN2</text>
<text x="132.6" y="88.5">BOOT2</text>
<text x="150.1" y="87.2">C15</text>
<text x="158.3" y="87.2">470nF</text>
<text x="204.1" y="86">R30</text>
<text x="224.2" y="88.7" transform="rotate(-90 224.2 88.7)">100K</text>
<text x="231.4" y="84.6">C19</text>
<text x="232.1" y="89.7">DNM</text>
<text x="241.7" y="88.6">TP25</text>
<text x="40.8" y="94.9">1K</text>
<text x="48.8" y="91.1">GND</text>
<text x="92" y="91.1">+12V</text>
<text x="115.3" y="91.1">LIN3</text>
<text x="133.9" y="91.1">HVG2</text>
<text x="134" y="93.6">OUT2</text>
<text x="209.7" y="94.9">D8</text>
<text x="224.4" y="91.1">R36</text>
<text x="40.8" y="97.5">R3</text>
<text x="45.8" y="101.3">DNM</text>
<text x="52.3" y="101.3">C3</text>
<text x="87.3" y="97.5">TP1</text>
<text x="94.7" y="100.1" transform="rotate(-90 94.7 100.1)">100K</text>
<text x="94.9" y="98.7">R10</text>
<text x="115.3" y="101.2">EN</text>
<text x="115.3" y="96.1">FAULT</text>
<text x="115.3" y="98.7">CIN</text>
<text x="134.1" y="96.1">LVG2</text>
<text x="199" y="97.5">R25</text>
<text x="199" y="100">10R</text>
<text x="207.4" y="97.5">B5819W</text>
<text x="229" y="97.5">TP20</text>
<text x="244.1" y="101.4">Q4</text>
<text x="269.6" y="101.4">Q10</text>
<text x="32.1" y="106.3">J2</text>
<text x="48.8" y="106.3">GND</text>
<text x="94.3" y="106.3">C10</text>
<text x="115.3" y="103.8">OD</text>
<text x="115.3" y="106.3">SGND</text>
<text x="132.6" y="103.8">BOOT3</text>
<text x="133.9" y="106.3">HVG3</text>
<text x="150.1" y="102.4">C16</text>
<text x="158.3" y="102.4">470nF</text>
<text x="174.9" y="102.4">TP8</text>
<text x="180" y="102.4">TP9</text>
<text x="184.6" y="102.4">TP16</text>
<text x="203.6" y="105.1">100R</text>
<text x="204.1" y="107.6">R31</text>
<text x="231.4" y="106.2">C20</text>
<text x="244.5" y="103.7">HY1908D</text>
<text x="269.8" y="103.7">JCS24N50WH</text>
<text x="25.5" y="108.9">MEASURE_CONN</text>
<text x="94.4" y="111.4">100nF</text>
<text x="115.3" y="108.8">PGND</text>
<text x="134" y="108.8">OUT3</text>
<text x="134.1" y="111.4">LVG3</text>
<text x="187.1" y="114">TP13</text>
<text x="224.2" y="110.3" transform="rotate(-90 224.2 110.3)">100K</text>
<text x="224.4" y="112.7">R37</text>
<text x="232.1" y="111.3">DNM</text>
<text x="241.7" y="110.2">TP26</text>
<text x="92" y="116.5">GND</text>
<text x="107.3" y="115.2">GND</text>
<text x="153.1" y="117.4" transform="rotate(-90 153.1 117.4)">TP4</text>
<text x="155.6" y="117.4" transform="rotate(-90 155.6 117.4)">TP5</text>
<text x="158.2" y="117.4" transform="rotate(-90 158.2 117.4)">TP6</text>
<text x="160.7" y="117.4" transform="rotate(-90 160.7 117.4)">TP7</text>
<text x="187.1" y="119">TP15</text>
<text x="187.1" y="116.5">TP14</text>
<text x="78.9" y="122.9">1K</text>
<text x="82.7" y="124.1">R4</text>
<text x="108.5" y="122.3">+3.3V</text>
<text x="125" y="122.3">+3.3V</text>
<text x="199" y="122.9">R26</text>
<text x="199" y="125.4">10R</text>
<text x="207.4" y="122.9">B5819W</text>
<text x="209.7" y="120.3">D9</text>
<text x="229" y="122.9">TP21</text>
<text x="82.9" y="129.2">33pF</text>
<text x="90.4" y="129.2">C4</text>
<text x="90.8" y="131.7">GND</text>
<text x="127.9" y="131.7">R18</text>
<text x="150.4" y="131.7">GND</text>
<text x="203.6" y="130.5">100R</text>
<text x="231.4" y="131.6">C21</text>
<text x="244.1" y="126.8">Q5</text>
<text x="244.5" y="129.1">HY1908D</text>
<text x="269.6" y="126.8">Q11</text>
<text x="269.8" y="129.1">JCS24N50WH</text>
<text x="78.9" y="135.6">1K</text>
<text x="82.7" y="136.8">R5</text>
<text x="111.2" y="134.4" transform="rotate(-90 111.2 134.4)">100K</text>
<text x="111.4" y="133">R11</text>
<text x="127.7" y="133.1" transform="rotate(-90 127.7 133.1)">100K</text>
<text x="131.7" y="134.3">R19</text>
<text x="132.2" y="136.8">1K</text>
<text x="204.1" y="133">R32</text>
<text x="224.2" y="135.7" transform="rotate(-90 224.2 135.7)">100K</text>
<text x="232.1" y="136.7">DNM</text>
<text x="241.7" y="135.6">TP27</text>
<text x="41.4" y="142.9">GND</text>
<text x="41.9" y="141">+12V</text>
<text x="82.9" y="141.9">33pF</text>
<text x="90.4" y="141.9">C5</text>
<text x="209.2" y="141.9">D10</text>
<text x="224.4" y="138.1">R38</text>
<text x="78.9" y="148.3">1K</text>
<text x="82.7" y="149.5">R6</text>
<text x="90.8" y="144.4">GND</text>
<text x="121" y="144.4">33pF</text>
<text x="128.5" y="144.4">C12</text>
<text x="128.9" y="148.3">GND</text>
<text x="199" y="144.4">R27</text>
<text x="199" y="147">10R</text>
<text x="207.4" y="144.4">B5819W</text>
<text x="229" y="144.4">TP22</text>
<text x="244.1" y="148.4">Q6</text>
<text x="269.6" y="148.4">Q12</text>
<text x="21.8" y="155.2">FROM_CONTROL_BOARD</text>
<text x="32.1" y="152.9">J1</text>
<text x="82.9" y="154.6">33pF</text>
<text x="90.4" y="154.6">C6</text>
<text x="203.6" y="152.1">100R</text>
<text x="204.1" y="154.6">R33</text>
<text x="231.4" y="153.2">C22</text>
<text x="244.5" y="150.7">HY1908D</text>
<text x="269.8" y="150.7">JCS24N50WH</text>
<text x="18.7" y="160.4">+12V</text>
<text x="19.5" y="158.5">GND</text>
<text x="42.4" y="161">+12V</text>
<text x="42.7" y="158.2">GND</text>
<text x="78.9" y="161">1K</text>
<text x="90.8" y="157.1">GND</text>
<text x="111.2" y="161.1" transform="rotate(-90 111.2 161.1)">100K</text>
<text x="111.4" y="159.7">R12</text>
<text x="121.2" y="159.1">+3.3V</text>
<text x="160.6" y="159.1">+3.3V</text>
<text x="224.2" y="157.3" transform="rotate(-90 224.2 157.3)">100K</text>
<text x="224.4" y="159.7">R39</text>
<text x="232.1" y="158.3">DNM</text>
<text x="241.7" y="157.1">TP28</text>
<text x="82.7" y="162.2">R7</text>
<text x="82.9" y="167.3">33pF</text>
<text x="90.4" y="167.3">C7</text>
<text x="78.9" y="173.7">1K</text>
<text x="90.8" y="169.8">GND</text>
<text x="111" y="171.3" transform="rotate(-90 111 171.3)">100K</text>
<text x="111.4" y="169.7">R13</text>
<text x="126.3" y="172.6" transform="rotate(-90 126.3 172.6)">B5819W</text>
<text x="127.2" y="169.8">D1</text>
<text x="163.2" y="170.8" transform="rotate(-90 163.2 170.8)">10K</text>
<text x="164.7" y="169.8">R21</text>
<text x="82.7" y="174.9">R8</text>
<text x="100" y="176.1">TP2</text>
<text x="18.7" y="185.8">+12V</text>
<text x="19.8" y="183.3">+5V</text>
<text x="82.9" y="180">33pF</text>
<text x="90.4" y="180">C8</text>
<text x="90.8" y="182.5">GND</text>
<text x="111.2" y="183.7" transform="rotate(-90 111.2 183.7)">5.6K</text>
<text x="111.4" y="182.5">R14</text>
<text x="123.5" y="180">C11</text>
<text x="123.6" y="185.1">100nF</text>
<text x="136" y="185.1">DNM</text>
<text x="136.2" y="180">C13</text>
<text x="163.2" y="183.5" transform="rotate(-90 163.2 183.5)">10K</text>
<text x="164.7" y="183.8">R20</text>
<text x="19.5" y="189">GND</text>
<text x="42.7" y="188.6">GND</text>
<text x="43.2" y="186.7">+12V</text>
<text x="78.9" y="186.4">1K</text>
<text x="82.7" y="187.6">R9</text>
<text x="112.3" y="190.2">GND</text>
<text x="125" y="190.2">GND</text>
<text x="137.7" y="190.2">GND</text>
<text x="164.4" y="190.2">GND</text>
<text x="82.9" y="192.7">33pF</text>
<text x="90.4" y="192.7">C9</text>
<text x="90.8" y="195.2">GND</text>
</g>
<g font-size="1.8">
<text x="38.1" y="25.5">Sheet: Power connectors and HALL</text>
<text x="146.3" y="27.9">BOOT1</text>
<text x="146.3" y="31.7">BOOT2</text>
<text x="146.3" y="35.6">BOOT3</text>
<text x="217.2" y="33">GH1</text>
<text x="255.4" y="33">GH1</text>
<text x="38.1" y="39.7">File: PwrSP.sch</text>
<text x="38.1" y="44.6">Sheet: Current sense circuits</text>
<text x="38.1" y="58.8">File: Current_sense.sch</text>
<text x="217.2" y="54.6">GL1</text>
<text x="255.7" y="54.6">GL1</text>
<text x="143.5" y="72.4">BOOT1</text>
<text x="217.2" y="80">GH2</text>
<text x="255.4" y="80">GH2</text>
<text x="143.5" y="87.6">BOOT2</text>
<text x="104.2" y="100.3">EN</text>
<text x="217.2" y="101.6">GL2</text>
<text x="255.7" y="101.6">GL2</text>
<text x="143.5" y="102.9">BOOT3</text>
<text x="38.1" y="114.3">PWM_U_H</text>
<text x="38.1" y="116.8">PWM_V_H</text>
<text x="38.1" y="119.4">PWM_W_H</text>
<text x="38.1" y="121.9">PWM_U_L</text>
<text x="38.1" y="124.5">PWM_V_L</text>
<text x="38.1" y="127">PWM_W_L</text>
<text x="217.2" y="127">GH3</text>
<text x="255.4" y="127">GH3</text>
<text x="123.2" y="135.9">EN</text>
<text x="217.2" y="148.6">GL3</text>
<text x="255.7" y="148.6">GL3</text>
<text x="40.6" y="167.6">PWM_W_H</text>
<text x="40.6" y="165.1">PWM_V_H</text>
<text x="40.6" y="162.6">PWM_U_H</text>
<text x="40.6" y="172.7">PWM_V_L</text>
<text x="40.6" y="170.2">PWM_U_L</text>
<text x="40.6" y="175.3">PWM_W_L</text>
</g>
<g font-size="1.8" fill="#0000c2">
<text x="14" y="162.5">RESERVED</text>
<text x="129.6" y="175.3">110V3V</text>
</g>
<text font-size="1.8" fill="#840084" x="164.6" y="181.3">NTC</text>
<g font-size="1.1" fill="#840000">
<text x="107.8" y="95.9">FAULT</text>
<text x="40.9" y="111.1">FAULT</text>
<text x="114.8" y="140.3">FAULT</text>
<text x="39.6" y="178.4">FAULT</text>
</g>
</svg>
